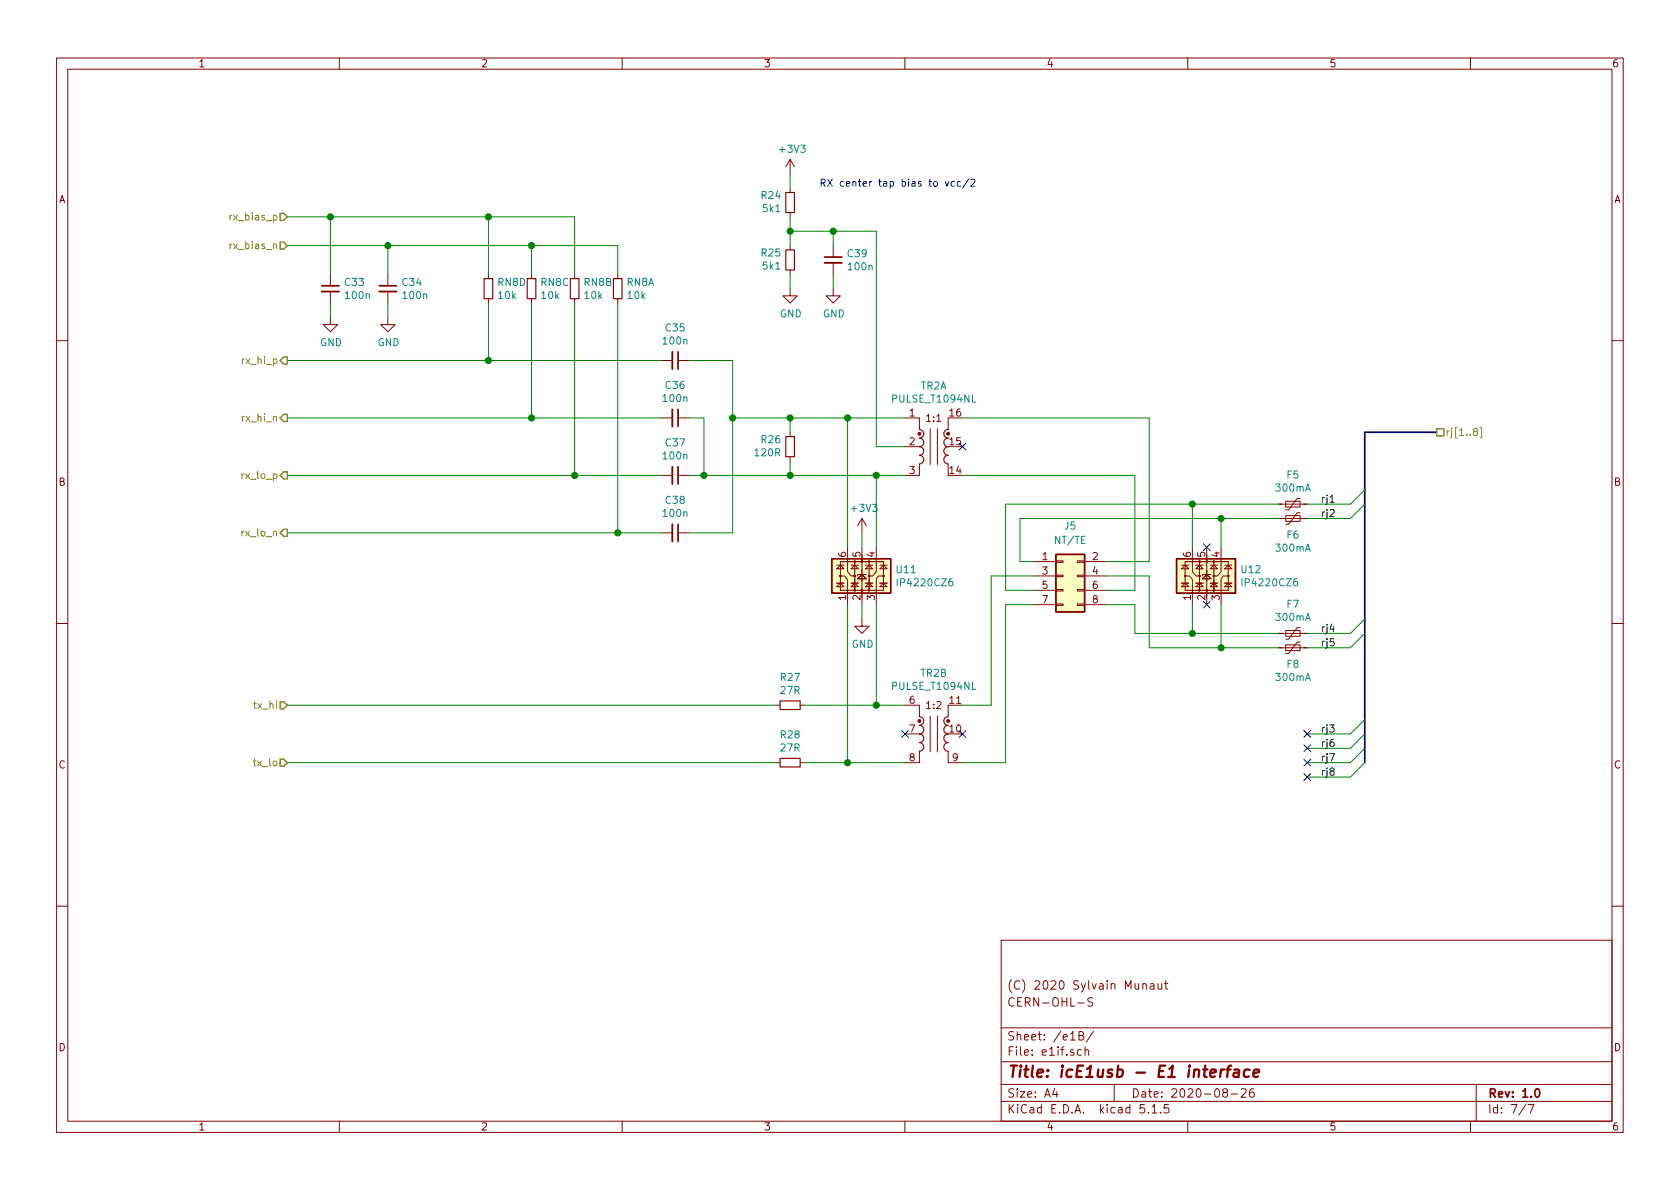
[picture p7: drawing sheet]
<svg xmlns="http://www.w3.org/2000/svg" width="297mm" height="210mm" viewBox="0 0 297 210" stroke-linecap="round" stroke-linejoin="round" font-family="sans-serif">
<g fill="none" stroke="#840000" stroke-width=".18">
<path d="M10 10.3h277v189.9h-277zM12 12.2h273v186.1h-273zM60 10.3v1.9M110 10.3v1.9M160 10.3v1.9M210 10.3v1.9M260 10.3v1.9M139.7 28.2v2.5M139.7 33.3v.7M139.7 37.6v.7M139.7 28.2l-.8 1.3M139.7 28.2l.8 1.3"/>
<path d="M58.4 56.1v1.3h1.3l-1.3 1.3-1.3-1.3h1.3M58.4 48.5v2M58.4 51.6v2M68.6 56.1v1.3h1.2l-1.2 1.3-1.3-1.3h1.3M68.6 48.5v2M68.6 51.6v2M86.4 48.5v.8M86.4 52.8v.8M94 48.5v.8M94 52.8v.8M101.6 48.5v.8M101.6 52.8v.8"/>
<path d="M109.2 48.5v.8M109.2 52.8v.8M139.7 51v1.3h1.3l-1.3 1.3-1.3-1.3h1.3M139.7 43.4v.8M139.7 47.7v.8M147.3 51v1.3h1.3l-1.3 1.3-1.3-1.3h1.3M147.3 43.4v2.1M147.3 46.5v2M10 60.2h2M116.8 73.9h2.1M116.8 63.7h2.1M119.9 73.9h2"/>
<path d="M119.9 63.7h2M139.7 76.4v.8M160 73.9h2.6v2M160 79h2.6M164.5 75.8v6.4M165.7 75.8v6.4M167.6 73.9v2M285 60.2h2M116.8 84.1h2.1M116.8 94.2h2.1M119.9 84.1h2M119.9 94.2h2"/>
<path d="M139.7 80.8v.7M148 99.9h1.2M148.6 99.9l.6 .7h-1.2zM148.6 99.3h7.6v5.1h-7.6zM149.9 96.8v4.3l.6 .7h.6M150.5 99.9h1.3M151.1 99.9l.7 .7h-1.3zM151.1 99.3v5.1M152.4 91.7l-.8 1.3M152.4 91.7v2.5M152.4 96.8v10.1M152.4 91.7l.8 1.3"/>
<path d="M153 99.9h1.3M153.7 99.9l.6 .7h-1.3zM153.7 99.3v5.1M154.9 96.8v4.3l-.6 .7h-.8M155.6 99.9h1.2M156.2 99.9l.6 .7h-1.2zM162.6 82v2.1h-2.6M182.9 99.3h3.8M186.7 99.2h1.3v.2h-1.3zM190.5 99.2h1.3v.2h-1.3zM191.8 99.3h3.8M208.9 99.9h1.3"/>
<path d="M209.5 99.9l.7 .7h-1.3zM209.5 99.3h7.7v5.1h-7.7zM210.8 96.8v4.3l.7 .7h.6M211.5 99.9h1.2M212.1 99.9l.6 .7h-1.2zM212.1 99.3v5.1M213.4 96.8v10.1M214 99.9h1.3M214.6 99.9l.7 .7h-1.3zM214.6 99.3v5.1M215.9 96.8v4.3l-.6 .7h-.8M216.5 99.9h1.3"/>
<path d="M217.2 99.9l.6 .7h-1.3zM226.1 91.7h5M226.1 89.1h5M227.3 91.2h2.6v1h-2.6zM227.3 88.6h2.6v1.1h-2.6zM229.9 90.7h-.5l-1.6 2h-.5M229.9 88.1h-.5l-1.6 2.1h-.5M10 110.3h2M148 103.1h1.2M148.5 101.8h.9l.5 .7v4.4M148.6 103.1l.6 .7h-1.2zM150.5 103.1h1.3"/>
<path d="M151.1 103.1l.7 .7h-1.3zM151.6 102.4l.8-.8 .8 .8zM152.4 109.5v1.2h1.3l-1.3 1.3-1.3-1.3h1.3M153 103.1h1.3M153.2 101.6h-1.6v.2M153.7 103.1l.6 .7h-1.3zM155.6 103.1h1.2M156.2 101.8h-.9l-.4 .6v4.5M156.2 103.1l.6 .7h-1.2zM182.9 104.4h3.8M182.9 101.8h3.8M182.9 106.9h3.8"/>
<path d="M186.7 106.8h1.3v.3h-1.3zM186.7 104.3h1.3v.2h-1.3zM186.7 101.7h1.3v.3h-1.3zM190.5 106.8h1.3v.3h-1.3zM190.5 104.3h1.3v.2h-1.3zM190.5 101.7h1.3v.3h-1.3zM191.8 104.4h3.8M191.8 101.8h3.8M191.8 106.9h3.8M208.9 103.1h1.3M209.4 101.8h.9l.5 .7v4.4M209.5 103.1l.7 .7h-1.3z"/>
<path d="M211.5 103.1h1.2M212.1 103.1l.6 .7h-1.2zM213.4 101.6l.7 .8h-1.5zM214 103.1h1.3M214.1 101.6h-1.5v.2M214.6 103.1l.7 .7h-1.3zM216.5 103.1h1.3M217.2 101.8h-.9l-.4 .6v4.5M217.2 103.1l.6 .7h-1.3zM226.1 114.5h5M226.1 112h5M227.3 114h2.6v1.1h-2.6z"/>
<path d="M227.3 111.5h2.6v1h-2.6zM229.9 113.5h-.5l-1.6 2.1h-.5M229.9 111h-.5l-1.6 2h-.5M285 110.3h2M137.2 124.7h.7M137.2 134.9h.7M141.5 124.7h.7M141.5 134.9h.7M160 124.7h2.6v2M160 129.8h2.6M162.6 132.8v2.1h-2.6M164.5 126.6v6.4"/>
<path d="M165.7 126.6v6.4M167.6 132.8v2.1h2.6M167.6 124.7v2M10 160.2h2M177 166.3h108v32h-108zM190.6 177.4h1.1M193.2 176.5l-.6-.1-.3 .3 .1 .3 .7 .3 .1 .2-.1 .3a.62 .62 0 0 1-.8 0M202.1 174.1v-.1a.37 .37 0 0 1 .6 .1v.8M202.1 173.9v1M203.4 174h.6v.9M204 174.3l-.4 .1-.3 .2 .3 .3 .4-.1M204.7 173.9v.8a.39 .39 0 0 0 .7 .1"/>
<path d="M205.4 173.9v1M205.9 173.9h.6M206.1 173.4v1.3l.4 .2M285 160.2h2M60 198.3v1.9M110 198.3v1.9M160 198.3v1.9M177 194.8h108M177 191.8h108M177 187.8h108M177 181.8h108M186.5 192.5l-.4 1h1"/>
<path d="M186.8 193v1M190.8 183.1l.7-.1v-.4l-.2-.2h-.5v1.5h.5l.3-.1v-.4l-.1-.2-.2-.1M191.2 185.7l-.4-.1-.3 .3 .1 .6 .2 .1 .4-.1M191.8 185.7l.2-.1 .4 .1 .1 .9M191.8 185.1v1.5M193.3 182.3l-1.3 2M197 191.8v3M202.3 195.3h-.7l-.1 .7 .3-.1 .5 .1 .1 .2-.1 .5-.2 .1-.6-.1M203 196.7v.1M203.7 195.8l.4-.5v1.5M203.7 196.8h.8M205.2 196.7v.1"/>
<path d="M206.6 195.3h-.7l-.1 .7 .2-.1 .6 .1 .1 .2-.1 .5-.2 .1-.6-.1M210 198.3v1.9M216.5 193.2l-.3-.3 .1-.2a.48 .48 0 0 1 .6-.1l.1 .2-.1 .3-.6 .1a.48 .48 0 0 0 0 .7l.2 .1 .5-.1v-.4l-.2-.3M217.7 193.5h1.1M219.5 192.7l.2-.2h.3l.3 .2v.3v.2l-.9 .8h.9M221.6 192.5a.59 .59 0 0 0-.7 .7l.1 .7 .2 .1 .5-.1 .1-.5-.2-.2-.4-.1-.3 .3M260 198.3v1.9M261 191.8v6.5M269.8 195.2l-1.2 2M270.2 195.3h1l-.6 1.5"/>
<circle cx="151.1" cy="99.3" r=".13"/>
<circle cx="152.4" cy="99.3" r=".13"/>
<circle cx="153.7" cy="99.3" r=".13"/>
<circle cx="212.1" cy="99.3" r=".13"/>
<circle cx="213.4" cy="99.3" r=".13"/>
<circle cx="214.6" cy="99.3" r=".13"/>
<circle cx="148.6" cy="101.8" r=".13"/>
<circle cx="151.1" cy="101.8" r=".13"/>
<circle cx="151.1" cy="104.4" r=".13"/>
<circle cx="152.4" cy="104.4" r=".13"/>
<circle cx="153.7" cy="104.4" r=".13"/>
<circle cx="153.7" cy="101.8" r=".13"/>
<circle cx="156.2" cy="101.8" r=".13"/>
<circle cx="209.5" cy="101.8" r=".13"/>
<circle cx="212.1" cy="104.4" r=".13"/>
<circle cx="212.1" cy="101.8" r=".13"/>
<circle cx="213.4" cy="104.4" r=".13"/>
<circle cx="214.6" cy="104.4" r=".13"/>
<circle cx="214.6" cy="101.8" r=".13"/>
<circle cx="217.2" cy="101.8" r=".13"/>
</g>
<path d="M56.9 50.5h3M67.1 50.5h3M145.8 45.5h3M119.9 62.2v3.1M119.9 72.4v3M119.9 82.5v3.1M119.9 92.7v3.1M271.5 192.7l.2-.2a.81 .81 0 0 1 .6 .6 .81 .81 0 0 1-.3 .8l-.1 .1a.79 .79 0 0 1-.4-1.3z" fill="none" stroke="#840000" stroke-width=".3"/>
<path d="M215.9 189.1l-.2 1.3M216.5 189.1a.54 .54 0 0 0-.7 .4M216.8 189.1h.8M217.7 188.4l-.4 .1-.1 .2-.2 1.7M218.3 189.2h.7v1.2M219.1 189.6l-.7 .1a.4 .4 0 0 0-.3 .3 .4 .4 0 0 0 .2 .4l.7-.1M221 189.2a.67 .67 0 0 0-1 .3l-.1 .6 .1 .2 .2 .1 .6-.1M221.6 189.8l1-.2v-.4h-.8l-.2 1 .2 .2 .6-.1" fill="none" stroke="#840000" stroke-width=".41"/>
<g fill="none" stroke="#840000" stroke-width=".2">
<path d="M138.9 34h1.6v3.6h-1.6zM85.6 49.3h1.5v3.5h-1.5zM93.2 49.3h1.5v3.5h-1.5zM100.8 49.3h1.6v3.5h-1.6zM108.5 49.3h1.5v3.5h-1.5zM138.9 44.2h1.6v3.5h-1.6zM138.9 77.2h1.6v3.6h-1.6zM162.6 75.9a.76 .76 0 0 1 .7 .8 .76 .76 0 0 1-.7 .8 .76 .76 0 0 1 .7 .7 .76 .76 0 0 1-.7 .8 .76 .76 0 0 1 .7 .8 .76 .76 0 0 1-.7 .7 .76 .76 0 0 1 .7 .8 .76 .76 0 0 1-.7 .7M167.6 75.9a.76 .76 0 0 0-.7 .8 .76 .76 0 0 0 .7 .8 .76 .76 0 0 0-.7 .7 .76 .76 0 0 0 .7 .8 .76 .76 0 0 0-.7 .8 .76 .76 0 0 0 .7 .7 .76 .76 0 0 0-.7 .8 .76 .76 0 0 0 .7 .7M137.9 123.9h3.6v1.6h-3.6zM137.9 134.1h3.6v1.5h-3.6zM162.6 126.7a.76 .76 0 0 1 .7 .8 .76 .76 0 0 1-.7 .8 .76 .76 0 0 1 .7 .7 .76 .76 0 0 1-.7 .8 .76 .76 0 0 1 .7 .8 .76 .76 0 0 1-.7 .7 .76 .76 0 0 1 .7 .8 .76 .76 0 0 1-.7 .7"/>
<path d="M167.6 126.7a.76 .76 0 0 0-.7 .8 .76 .76 0 0 0 .7 .8 .76 .76 0 0 0-.7 .7 .76 .76 0 0 0 .7 .8 .76 .76 0 0 0-.7 .8 .76 .76 0 0 0 .7 .7 .76 .76 0 0 0-.7 .8 .76 .76 0 0 0 .7 .7"/>
</g>
<path d="M56.9 51.6h3M67.1 51.6h3M145.8 46.5h3M118.9 62.2v3.1M118.9 72.4v3M118.9 82.5v3.1M118.9 92.7v3.1" fill="none" stroke="#840000" stroke-width=".33"/>
<g fill="#ffffc2" stroke="#ffffc2" stroke-width=".18">
<path d="M147.1 98.8h10.4v6.1h-10.4z"/>
<path d="M208 98.8h10.4v6.1h-10.4z"/>
<path d="M186.7 98h5.1v10.2h-5.1z"/>
</g>
<path d="M147.1 98.8h10.4v6.1h-10.4zM186.7 98h5.1v10.2h-5.1zM208 98.8h10.4v6.1h-10.4z" fill="none" stroke="#840000" stroke-width=".25"/>
<g fill="#840000" stroke="#840000" stroke-width=".18">
<circle cx="162.6" cy="76.7" r=".25"/>
<circle cx="167.6" cy="76.7" r=".25"/>
<circle cx="162.6" cy="127.5" r=".25"/>
<circle cx="167.6" cy="127.5" r=".25"/>
</g>
<path d="M254 76.4h-12.7v58.5" fill="none" stroke="#000084" stroke-width=".3"/>
<g fill="none" stroke="#008400" stroke-width=".18">
<path d="M50.8 38.3h50.8v10.2M58.4 38.3v10.2M86.4 38.3v10.2M139.7 30.7v2.6M139.7 38.3v5.1M50.8 43.4h58.4v5.1M58.4 53.6v2.5M68.6 43.4v5.1M68.6 53.6v2.5M86.4 53.6v10.1M94 43.4v5.1M94 53.6v20.3"/>
<path d="M101.6 53.6v30.5M109.2 53.6v40.6M139.7 40.9h15.2v38.1h5.1M139.7 48.5v2.5M147.3 40.9v2.5M147.3 48.5v2.5M50.8 73.9h66M50.8 63.7h66M121.9 73.9h2.6v10.2M121.9 63.7h7.6v30.5h-7.6M129.5 73.9h30.5M139.7 73.9v2.5"/>
<path d="M149.9 73.9v22.9M170.2 73.9h33v25.4h-7.6M50.8 84.1h66M50.8 94.2h66M121.9 84.1h38.1M139.7 81.5v2.6M152.4 94.2v2.6M154.9 84.1v12.7M170.2 84.1h30.5v20.3h-5.1M210.8 89.1v7.7M215.9 91.7v5.1M226.1 91.7h-45.8v7.6h2.6"/>
<path d="M226.1 89.1h-48.3v15.3h5.1M241.3 89.1l-2.5 2.6h-7.7M241.3 86.6l-2.5 2.5h-7.7M149.9 106.9v28M152.4 106.9v2.6M154.9 106.9v17.8M182.9 106.9h-5.1v28h-7.6M182.9 101.8h-7.6v22.9h-5.1M195.6 101.8h7.6v12.7h22.9M195.6 106.9h5.1v5.1h25.4M210.8 106.9v5.1M215.9 106.9v7.6"/>
<path d="M241.3 112l-2.5 2.5h-7.7M241.3 109.5l-2.5 2.5h-7.7M50.8 134.9h86.4M50.8 124.7h86.4M142.2 134.9h17.8M142.2 124.7h17.8M241.3 132.3l-2.5 2.6h-7.7M241.3 127.2l-2.5 2.6h-7.7M241.3 129.8l-2.5 2.5h-7.7M241.3 134.9l-2.5 2.5h-7.7"/>
</g>
<path d="M49.5 37.7h.7l.6 .6-.6 .7h-.7zM49.5 42.8h.7l.6 .6-.6 .7h-.7zM50.2 63.1h.6v1.3h-.6l-.7-.7zM50.2 73.3h.6v1.2h-.6l-.7-.6zM254 75.8h1.3v1.3h-1.3zM50.2 83.4h.6v1.3h-.6l-.7-.6zM50.2 93.6h.6v1.3h-.6l-.7-.7zM49.5 124.1h.7l.6 .6-.6 .6h-.7zM49.5 134.2h.7l.6 .7-.6 .6h-.7z" fill="none" stroke="#848400" stroke-width=".25"/>
<path d="M260.7 76.3l-.2-.3 .1-.1 .1-.2 .5 .2v.3l-.6 .1-.1 .2v.3l.2 .2h.4l.1-.2v-.4l-.2-.1M261.6 75.6h.4v1.8h-.4" fill="none" stroke="#848400" stroke-width=".18"/>
<path d="M145.2 32.3l.6-.1v-.4l-.1-.1h-.5v1.2M145.5 32.3l.4 .6M146.3 31.7l.9 1.2M147.2 31.7l-.9 1.2M149.2 32.2l-.4-.1-.2 .2 .1 .6h.5M149.7 32.5l.6-.1-.1-.2-.4-.1-.1 .2v.6h.5M171.7 31.8l.4-.1 .2 .1 .1 .2-.1 .2-.7 .7h.8" fill="none" stroke="#0000c2" stroke-width=".18"/>
<g fill="#008400" stroke="#008400" stroke-width=".25">
<circle cx="149.9" cy="73.9" r=".51"/>
<circle cx="68.6" cy="43.4" r=".51"/>
<circle cx="139.7" cy="84.1" r=".51"/>
<circle cx="139.7" cy="73.9" r=".51"/>
<circle cx="58.4" cy="38.3" r=".51"/>
<circle cx="94" cy="43.4" r=".51"/>
<circle cx="86.4" cy="38.3" r=".51"/>
<circle cx="109.2" cy="94.2" r=".51"/>
<circle cx="139.7" cy="40.9" r=".51"/>
<circle cx="101.6" cy="84.1" r=".51"/>
<circle cx="94" cy="73.9" r=".51"/>
<circle cx="129.5" cy="73.9" r=".51"/>
<circle cx="154.9" cy="84.1" r=".51"/>
<circle cx="215.9" cy="114.5" r=".51"/>
<circle cx="86.4" cy="63.7" r=".51"/>
<circle cx="124.5" cy="84.1" r=".51"/>
<circle cx="147.3" cy="40.9" r=".51"/>
<circle cx="149.9" cy="134.9" r=".51"/>
<circle cx="210.8" cy="112" r=".51"/>
<circle cx="215.9" cy="91.7" r=".51"/>
<circle cx="210.8" cy="89.1" r=".51"/>
<circle cx="154.9" cy="124.7" r=".51"/>
</g>
<g fill="none" stroke="#000084" stroke-width=".18">
<path d="M169.6 78.4l1.2 1.2M170.8 78.4l-1.2 1.2M212.8 96.2l1.2 1.2M214 96.2l-1.2 1.2M212.8 106.3l1.2 1.2M214 106.3l-1.2 1.2M159.4 129.2l1.2 1.2M160.6 129.2l-1.2 1.2M169.6 129.2l1.2 1.2M170.8 129.2l-1.2 1.2M230.5 136.8l1.2 1.2M230.5 134.3l1.2 1.2"/>
<path d="M230.5 131.7l1.2 1.2M230.5 129.2l1.2 1.2M231.7 136.8l-1.2 1.2M231.7 134.3l-1.2 1.2M231.7 131.7l-1.2 1.2M231.7 129.2l-1.2 1.2"/>
</g>
<text font-size="2.8" fill="#840000" x="178" y="190.5">Title: icE1usb - E1 interface</text>
<g font-size="2.1" fill="#840000">
<text x="178" y="178">CERN-OHL-S</text>
<text x="178" y="175">(C) 2020 Sylvain Munaut</text>
<text x="178" y="184">Sheet: /e1B/</text>
<text x="178" y="186.7">File: e1if.sch</text>
<text x="178" y="196.9">KiCad E.D.A. kicad 5.1.5</text>
<text x="178" y="194.1">Size: A4</text>
<text x="200" y="194.1">Date: 2020-08-26</text>
<text x="263" y="194.1">Rev: 1.0</text>
<text x="263" y="196.9">Id: 7/7</text>
</g>
<g font-size="1.8" fill="#840000">
<text x="35" y="11.9">1</text>
<text x="85" y="11.9">2</text>
<text x="135" y="11.9">3</text>
<text x="185" y="11.9">4</text>
<text x="235" y="11.9">5</text>
<text x="285" y="11.9">6</text>
<text x="10.4" y="35.9">A</text>
<text x="285.4" y="35.9">A</text>
<text x="160.8" y="73.7">1</text>
<text x="163.8" y="74.6">1:1</text>
<text x="167.9" y="73.7">16</text>
<text x="160.8" y="78.7">2</text>
<text x="160.8" y="83.8">3</text>
<text x="167.9" y="83.8">14</text>
<text x="167.9" y="78.7">15</text>
<text x="10.4" y="85.9">B</text>
<text x="285.4" y="85.9">B</text>
<text x="149.6" y="98.5" transform="rotate(-90 149.6 98.5)">6</text>
<text x="152.1" y="98.5" transform="rotate(-90 152.1 98.5)">5</text>
<text x="154.7" y="98.5" transform="rotate(-90 154.7 98.5)">4</text>
<text x="184.3" y="99.1">1</text>
<text x="184.3" y="101.6">3</text>
<text x="193.2" y="99.1">2</text>
<text x="193.2" y="101.6">4</text>
<text x="210.6" y="98.5" transform="rotate(-90 210.6 98.5)">6</text>
<text x="213.1" y="98.5" transform="rotate(-90 213.1 98.5)">5</text>
<text x="215.6" y="98.5" transform="rotate(-90 215.6 98.5)">4</text>
<text x="149.6" y="106.1" transform="rotate(-90 149.6 106.1)">1</text>
<text x="152.1" y="106.1" transform="rotate(-90 152.1 106.1)">2</text>
<text x="154.7" y="106.1" transform="rotate(-90 154.7 106.1)">3</text>
<text x="184.3" y="104.1">5</text>
<text x="184.3" y="106.7">7</text>
<text x="193.2" y="104.1">6</text>
<text x="193.2" y="106.7">8</text>
<text x="210.6" y="106.1" transform="rotate(-90 210.6 106.1)">1</text>
<text x="213.1" y="106.1" transform="rotate(-90 213.1 106.1)">2</text>
<text x="215.6" y="106.1" transform="rotate(-90 215.6 106.1)">3</text>
<text x="160.8" y="124.5">6</text>
<text x="163.8" y="125.4">1:2</text>
<text x="167.9" y="124.5">11</text>
<text x="160.8" y="129.5">7</text>
<text x="167.9" y="129.5">10</text>
<text x="10.4" y="135.9">C</text>
<text x="160.8" y="134.6">8</text>
<text x="168.4" y="134.6">9</text>
<text x="285.4" y="135.9">C</text>
<text x="10.4" y="185.9">D</text>
<text x="285.4" y="185.9">D</text>
<text x="35" y="199.9">1</text>
<text x="85" y="199.9">2</text>
<text x="135" y="199.9">3</text>
<text x="185" y="199.9">4</text>
<text x="235" y="199.9">5</text>
<text x="285" y="199.9">6</text>
</g>
<g font-size="1.8" fill="#008484">
<text x="138" y="27">+3V3</text>
<text x="134.7" y="35.2">R24</text>
<text x="135" y="37.5">5k1</text>
<text x="134.7" y="45.4">R25</text>
<text x="135" y="47.7">5k1</text>
<text x="149.9" y="45.5">C39</text>
<text x="150.1" y="47.8">100n</text>
<text x="61" y="50.6">C33</text>
<text x="61.2" y="52.9">100n</text>
<text x="71.2" y="50.6">C34</text>
<text x="71.4" y="52.9">100n</text>
<text x="88.1" y="50.6">RN8D</text>
<text x="88.2" y="52.9">10k</text>
<text x="95.7" y="50.6">RN8C</text>
<text x="95.8" y="52.9">10k</text>
<text x="103.3" y="50.6">RN8B</text>
<text x="103.4" y="52.9">10k</text>
<text x="110.8" y="50.6">RN8A</text>
<text x="111" y="52.9">10k</text>
<text x="117.8" y="58.6">C35</text>
<text x="137.9" y="56.1">GND</text>
<text x="145.5" y="56.1">GND</text>
<text x="56.6" y="61.2">GND</text>
<text x="66.8" y="61.2">GND</text>
<text x="117.4" y="60.9">100n</text>
<text x="117.4" y="71.1">100n</text>
<text x="117.8" y="68.8">C36</text>
<text x="158" y="71.2">PULSE_T1094NL</text>
<text x="162.8" y="68.9">TR2A</text>
<text x="117.4" y="81.2">100n</text>
<text x="117.8" y="78.9">C37</text>
<text x="133.6" y="80.7">120R</text>
<text x="134.7" y="78.4">R26</text>
<text x="117.8" y="89.1">C38</text>
<text x="225.7" y="86.9">300mA</text>
<text x="227.6" y="84.6">F5</text>
<text x="117.4" y="91.4">100n</text>
<text x="150.7" y="90.5">+3V3</text>
<text x="188.3" y="93.6">J5</text>
<text x="227.6" y="95.2">F6</text>
<text x="158.6" y="101.4">U11</text>
<text x="186.7" y="96.2">NT/TE</text>
<text x="219.5" y="101.4">U12</text>
<text x="225.7" y="97.6">300mA</text>
<text x="159.1" y="103.7">IP4220CZ6</text>
<text x="220" y="103.7">IP4220CZ6</text>
<text x="227.6" y="107.5">F7</text>
<text x="225.7" y="109.8">300mA</text>
<text x="150.6" y="114.5">GND</text>
<text x="162.8" y="119.7">TR2B</text>
<text x="227.6" y="118.1">F8</text>
<text x="138.1" y="120.4">R27</text>
<text x="138.1" y="122.7">27R</text>
<text x="158" y="122">PULSE_T1094NL</text>
<text x="225.7" y="120.4">300mA</text>
<text x="138.1" y="130.6">R28</text>
<text x="138.1" y="132.9">27R</text>
</g>
<text font-size="1.8" fill="#0000c2" x="150.2" y="33">RX center tap bias to vcc/2</text>
<g font-size="1.8" fill="#848400">
<text x="41" y="39">rx_bias_p</text>
<text x="41" y="44.1">rx_bias_n</text>
<text x="43" y="64.4">rx_hi_p</text>
<text x="43" y="74.5">rx_hi_n</text>
<text x="255.5" y="77.1">rj[1..8]</text>
<text x="43" y="84.7">rx_lo_p</text>
<text x="43" y="94.9">rx_lo_n</text>
<text x="45.1" y="125.3">tx_hi</text>
<text x="45.1" y="135.5">tx_lo</text>
</g>
<g font-size="1.8">
<text x="234.1" y="88.9">rj1</text>
<text x="234.1" y="91.4">rj2</text>
<text x="234.1" y="111.8">rj4</text>
<text x="234.1" y="114.3">rj5</text>
<text x="234.1" y="129.5">rj3</text>
<text x="234.1" y="137.2">rj8</text>
<text x="234.1" y="134.6">rj7</text>
<text x="234.1" y="132.1">rj6</text>
</g>
</svg>
